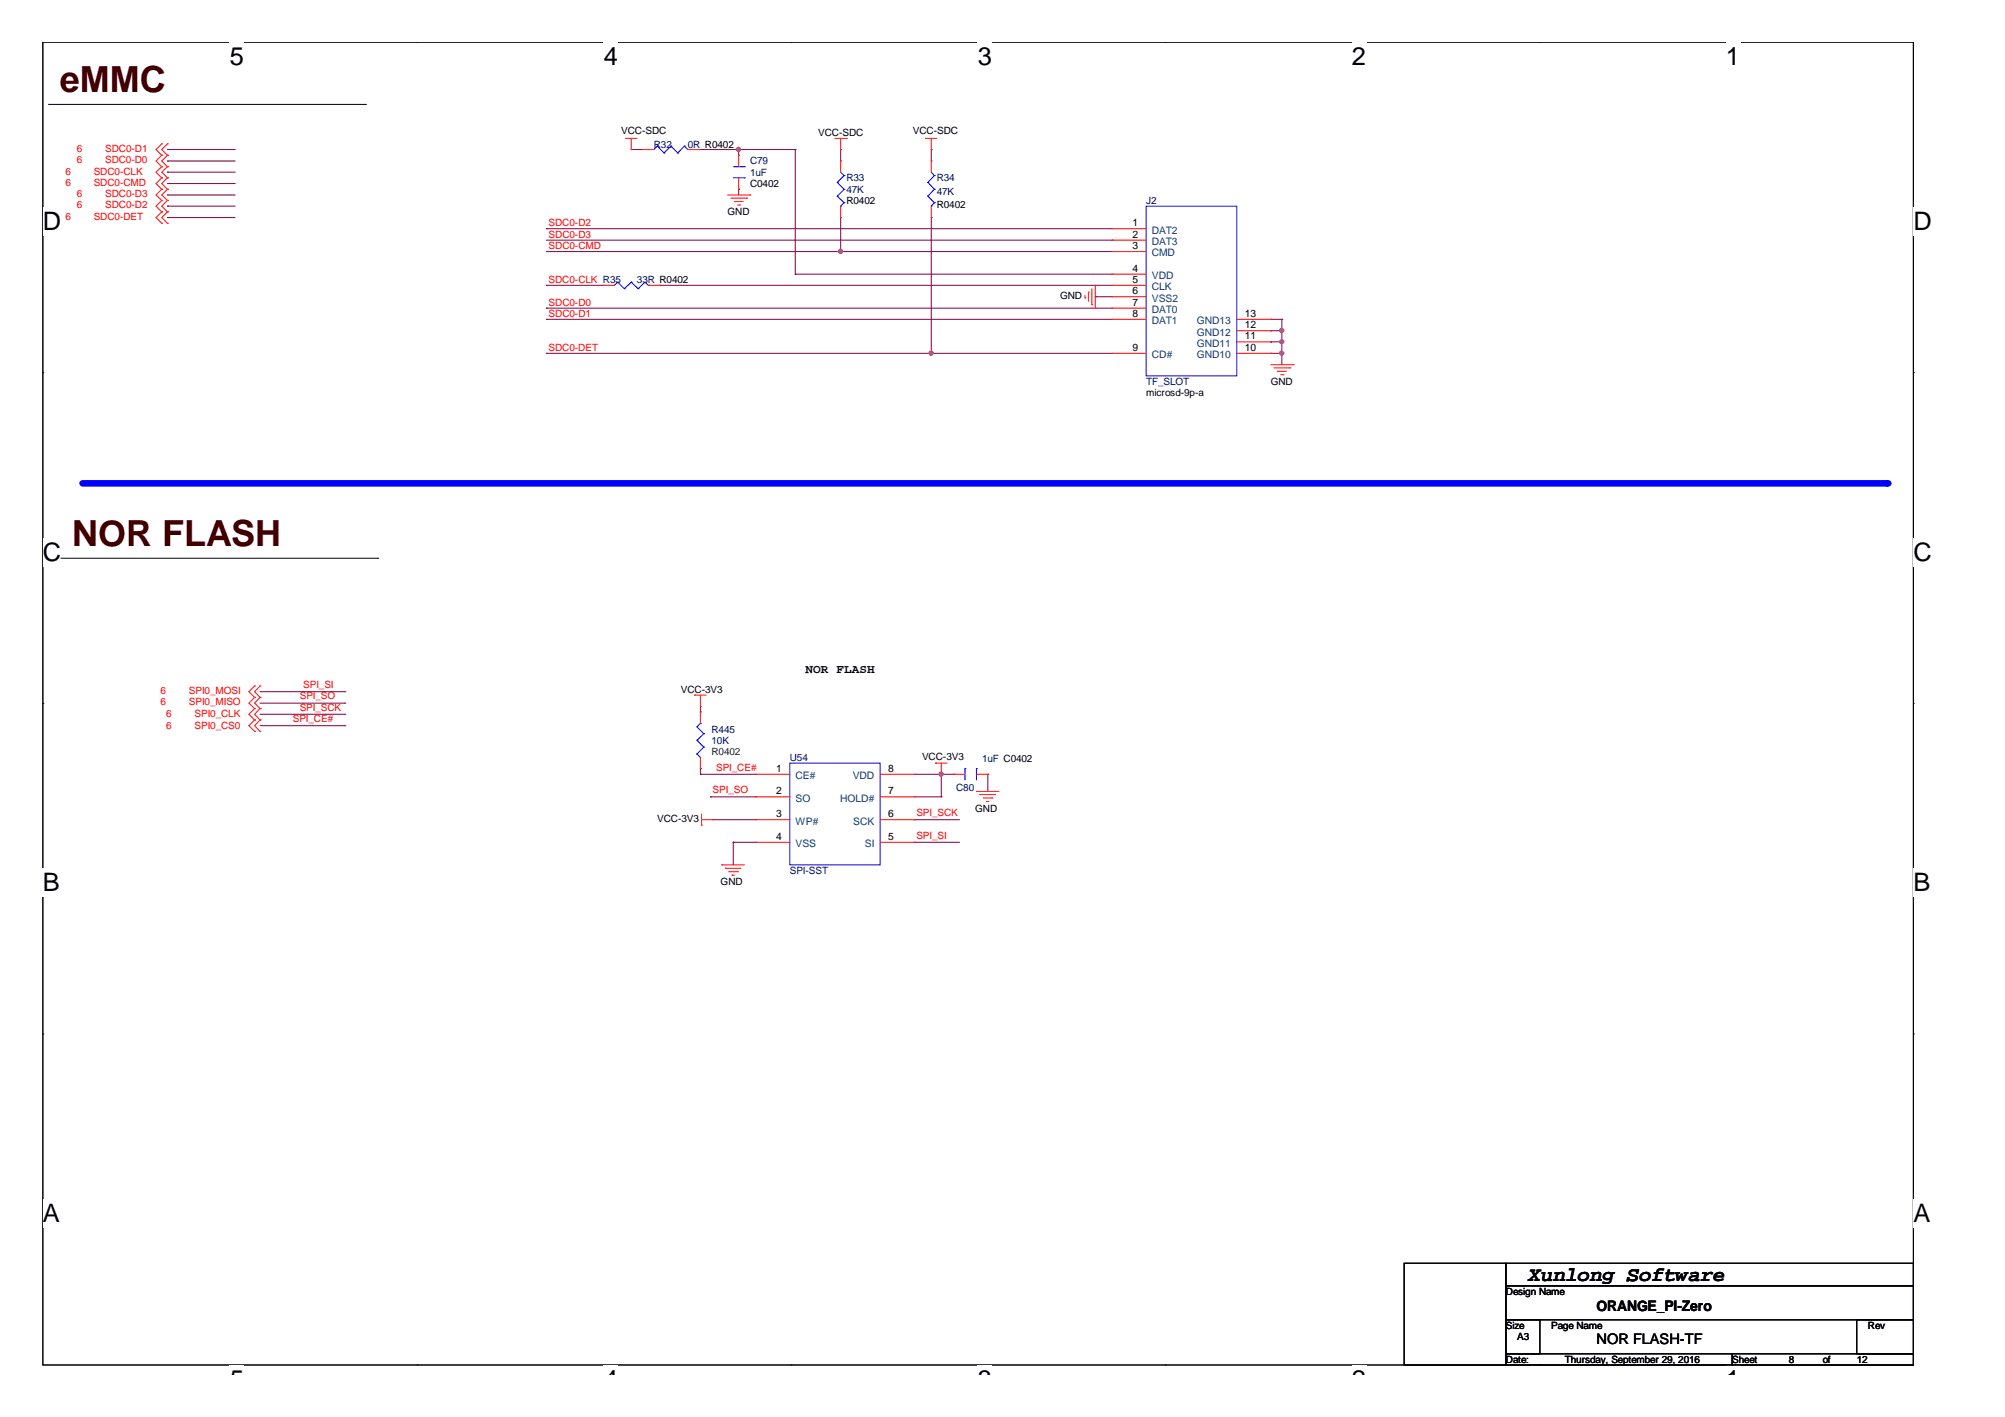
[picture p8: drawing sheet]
<svg xmlns="http://www.w3.org/2000/svg" width="297mm" height="210mm" viewBox="0 0 297 210" stroke-linecap="round" stroke-linejoin="round" font-family="sans-serif">
<path d="M6.3 6.2h277.2v196h-277.2z" fill="none" stroke="#000" stroke-width=".15"/>
<g fill="#fff">
<path d="M34 6.2h2.2v4.3h-2.2z"/>
<path d="M34 202.2h2.2v1.4h-2.2z"/>
</g>
<path d="M61.8 6.2h.1M61.8 202.2h.1" fill="none" stroke="#000" stroke-width=".15"/>
<g fill="#fff">
<path d="M89.5 6.2h2.1v4.3h-2.1z"/>
<path d="M89.5 202.2h2.1v1.4h-2.1z"/>
</g>
<path d="M117.2 6.2h.1M117.2 202.2h.1" fill="none" stroke="#000" stroke-width=".15"/>
<g fill="#fff">
<path d="M144.9 6.2h2.1v4.3h-2.1z"/>
<path d="M144.9 202.2h2.1v1.4h-2.1z"/>
</g>
<path d="M172.6 6.2h.1M172.6 202.2h.1" fill="none" stroke="#000" stroke-width=".15"/>
<g fill="#fff">
<path d="M200.3 6.2h2.1v4.3h-2.1z"/>
<path d="M200.3 202.2h2.1v1.4h-2.1z"/>
</g>
<path d="M228 6.2h.1M228 202.2h.1" fill="none" stroke="#000" stroke-width=".15"/>
<g fill="#fff">
<path d="M255.7 6.2h2.1v4.3h-2.1z"/>
<path d="M255.7 202.2h2.1v1.4h-2.1z"/>
<path d="M6.3 30.7h2.8v4.2h-2.8z"/>
<path d="M283.5 30.7h2.7v4.2h-2.7z"/>
<path d="M6.3 79.7h2.8v4.2h-2.8z"/>
<path d="M283.5 79.7h2.7v4.2h-2.7z"/>
</g>
<path d="M6.3 55.2h.1M283.5 55.2h.1" fill="none" stroke="#000" stroke-width=".15"/>
<g fill="#fff">
<path d="M6.3 128.7h2.6v4.2h-2.6z"/>
<path d="M283.5 128.7h2.5v4.2h-2.5z"/>
</g>
<path d="M6.3 104.2h.1M283.5 104.2h.1" fill="none" stroke="#000" stroke-width=".15"/>
<g fill="#fff">
<path d="M6.3 177.6h2.6v4.3h-2.6z"/>
<path d="M283.5 177.6h2.5v4.3h-2.5z"/>
</g>
<path d="M7.2 15.5h46.9M54.1 15.5h.1M6.3 153.2h.1M283.5 153.2h.1" fill="none" stroke="#000" stroke-width=".15"/>
<path d="M12.2 71.6h267.4" fill="none" stroke="#00f" stroke-width=".97"/>
<circle cx="279.6" cy="71.6" r=".49" fill="#00f"/>
<path d="M9 82.7h47M56 82.7h.1M208 187.1h15.1v15.1h-15.1zM223.1 187.1h60.4v3.4h-60.4zM223.1 190.5h60.4v5h-60.4zM223.1 195.5h5v5h-5zM275.1 195.5h8.4v5h-8.4zM223.1 200.5h33.5v1.7h-33.5zM256.6 200.5h26.9v1.7h-26.9z" fill="none" stroke="#000" stroke-width=".15"/>
<g fill="none" stroke="#800040" stroke-width=".15">
<path d="M24.8 22.2h.1M24.8 23.8h.1M24.8 25.5h.1M24.8 27.2h.1M24.8 28.9h.1M24.8 30.5h.1M24.8 32.2h.1M24.8 22.2h10M24.8 23.8h10M24.8 25.5h10M24.8 27.2h10M24.8 28.9h10"/>
<path d="M24.8 30.5h10M24.8 32.2h10M80.9 33.9h.1M80.9 37.3h.1M80.9 33.9h83.9M80.9 35.6h83.9M80.9 37.3h83.9M93.5 22.2h.1M93.5 22.2h1.7M103.6 22.2h.1M103.6 22.2h14.2M109.4 28h.1"/>
<path d="M109.4 22.2h.1M109.4 22.2v.8M109.4 28v.9M117.8 22.2h.1M117.8 22.2v18.4M124.5 37.3h.1M124.5 32.2h.1M124.5 22.2h.1M124.5 22.2v1.6M124.5 32.2v5.1M138 32.2h.1M138 22.2h.1"/>
<path d="M138 22.2v1.6M138 32.2v20.1M164.8 35.6h.1M80.9 45.6h.1M80.9 47.3h.1M80.9 42.3h.1M80.9 52.3h.1M80.9 52.3h83.9M80.9 45.6h83.9M80.9 47.3h83.9M80.9 42.3h8.4M97.7 42.3h.1"/>
<path d="M97.7 42.3h67.1M117.8 40.6h.1M117.8 40.6h47M138 52.3h.1M162.3 44h.1M162.3 44h2.5M188.3 52.3h.1M188.3 47.3h.1M188.3 49h.1M188.3 50.6h.1M188.3 52.3h1.6M188.3 47.3h1.6"/>
<path d="M188.3 49h1.6M188.3 50.6h1.6M189.9 52.3h.1M189.9 50.6h.1M189.9 47.3h.1M189.9 49h.1M189.9 47.3v6.7M38.5 104.2h12.6M38.5 105.8h12.6M38.5 102.5h12.6M38.5 107.5h12.6M51.1 104.2h.1"/>
<path d="M51.1 105.8h.1M51.1 102.5h.1M51.1 107.5h.1M103.8 114.7h.1M103.8 113.8h.1M103.8 105.5h.1M103.8 114.7h8.2M103.8 104.7v.8M103.8 113.8v.9M105.2 118h.1M105.2 118h6.8M135.4 114.7h5.9"/>
<path d="M135.4 118h4M139.4 114.7h.1M139.4 118h.1M139.4 114.7v3.3M141.3 114.7h.1M146.3 114.7h.1M146.3 114.7v2.5M105.6 121.4h.1M105.6 121.4h6.4M108.6 124.8h.1M108.6 124.8h3.4M108.6 124.8v3.3"/>
<path d="M135.4 124.8h.1M135.4 121.4h.1M135.4 124.8h6.8M135.4 121.4h6.8"/>
</g>
<g fill="#f0f" stroke="#f0f" stroke-width=".15">
<circle cx="137.9" cy="52.3" r=".32"/>
<circle cx="124.5" cy="37.2" r=".32"/>
<circle cx="109.4" cy="22.1" r=".32"/>
<circle cx="189.9" cy="52.3" r=".32"/>
<circle cx="189.9" cy="50.6" r=".32"/>
<circle cx="189.9" cy="49" r=".32"/>
<circle cx="139.4" cy="114.7" r=".32"/>
</g>
<g fill="none" stroke="#f00" stroke-width=".15">
<path d="M24 29.7h.1M24 28h.1M24 26.3h.1M24 24.7h.1M24 23h.1M24 21.3h.1M24 31.4h.1M24 33.1h.1M24 28l-.9 .9 .9 .8M24 26.3l-.9 .9 .9 .8M24 24.7l-.9 .8 .9 .8M24 23l-.9 .8 .9 .9"/>
<path d="M24 21.3l-.9 .9 .9 .8M24 29.7l-.9 .8 .9 .9M24 31.4l-.9 .8 .9 .9M24.8 29.7h.1M24.8 28h.1M24.8 26.3h.1M24.8 24.7h.1M24.8 23h.1M24.8 21.3h.1M24.8 31.4h.1M24.8 33.1h.1M24.8 28l-.8 .9 .8 .8"/>
<path d="M24.8 26.3l-.8 .9 .8 .8M24.8 24.7l-.8 .8 .8 .8M24.8 23l-.8 .8 .8 .9M24.8 21.3l-.8 .9 .8 .8M24.8 29.7l-.8 .8 .8 .9M24.8 31.4l-.8 .8 .8 .9M92.7 20.5h.1M92.7 20.5h1.7M93.5 22.2h.1M93.5 20.5v1.7M95.2 22.2h.1M95.2 22.2h1.7"/>
<path d="M101.9 22.2h1.7M103.6 22.2h.1M107.8 28.9h3.3M108.3 29.4h2.3M108.8 29.9h.1M108.8 29.9h1.3M109.3 30.4h.3M109.4 28h.1M109.4 23h.1M109.4 23v1.7M109.4 26.3v1.7M109.6 30.4h.1"/>
<path d="M110.6 29.4h.1M111.1 28.9h.1M123.7 20.5h1.7M124.5 22.2h.1M124.5 23.8h.1M124.5 32.2h.1M124.5 20.5v1.7M124.5 23.8v1.7M124.5 30.5v1.7M125.4 20.5h.1M137.1 20.5h.1M137.1 20.5h1.7"/>
<path d="M138 22.2h.1M138 23.8h.1M138 32.2h.1M138 20.5v1.7M138 23.8v1.7M138 30.5v1.7M164.8 35.6h.1M164.8 37.3h.1M164.8 33.9h.1M164.8 35.6h5M164.8 37.3h5M164.8 33.9h5"/>
<path d="M89.3 42.3h.1M89.3 42.3h1.7M96.1 42.3h1.6M97.7 42.3h.1M160.7 44.1h.1M160.7 43.8v.3M161.2 43.3h.1M161.2 43.3v1.3M161.8 45.1h.1M161.8 42.8v2.3M162.3 45.6h.1M162.3 42.3v3.3"/>
<path d="M164.8 40.6h.1M164.8 42.3h.1M164.8 44h.1M164.8 45.6h.1M164.8 47.3h.1M164.8 52.3h.1M164.8 42.3h5M164.8 40.6h5M164.8 44h5M164.8 45.6h5M164.8 47.3h5M164.8 52.3h5"/>
<path d="M183.2 47.3h5.1M183.2 52.3h5.1M183.2 50.6h5.1M183.2 49h5.1M188.3 52.3h.1M188.3 50.6h.1M188.3 49h.1M188.3 47.3h.1M188.3 54h3.3M188.7 54.5h2.4M189.2 55h.1M189.2 55h1.4"/>
<path d="M189.7 55.5h.4M190.1 55.5h.1M191.1 54.5h.1M191.6 54h.1M37.7 101.6h.1M37.7 103.3h.1M37.7 105h.1M37.7 106.7h.1M37.7 108.3h.1M37.7 101.6l-.8 .9 .8 .8M37.7 103.3l-.8 .9 .8 .8M37.7 105l-.8 .8 .8 .9"/>
<path d="M37.7 106.7l-.8 .8 .8 .8M38.5 101.6h.1M38.5 103.3h.1M38.5 105h.1M38.5 106.7h.1M38.5 108.3h.1M38.5 101.6l-.8 .9 .8 .8M38.5 103.3l-.8 .9 .8 .8M38.5 105l-.8 .8 .8 .9M38.5 106.7l-.8 .8 .8 .8M102.9 103h.1M102.9 103h1.7"/>
<path d="M103.8 104.7h.1M103.8 113.8h.1M103.8 105.5h.1M103.8 103v1.7M103.8 105.5v1.7M103.8 112.2v1.6M112 114.7h.1M112 118h.1M112 114.7h5M112 118h5M130.4 114.7h5M130.4 118h5"/>
<path d="M135.4 118h.1M135.4 114.7h.1M138.6 113h.1M138.6 113h1.7M139.4 114.7h.1M139.4 113v1.7M141.3 114.7h.1M141.3 114.7h1.7M144.7 117.2h.1M144.7 117.2h3.3M144.7 114.7h1.6M145.2 117.7h.1"/>
<path d="M145.2 117.7h2.3M145.7 118.2h1.3M146.2 118.7h.1M146.2 118.7h.3M146.3 114.7h.1M147 118.2h.1M103.9 122.2h.1M103.9 121.4h1.7M103.9 120.6v1.6M105.6 121.4h.1M106.9 128.1h.1M106.9 128.1h3.4"/>
<path d="M107.4 128.6h.1M107.4 128.6h2.4M107.9 129.1h1.4M108.5 129.6h.1M108.5 129.6h.3M109.3 129.1h.1M112 121.4h.1M112 124.8h.1M112 121.4h5M112 124.8h5M130.4 121.4h5M130.4 124.8h5"/>
<path d="M135.4 124.8h.1M135.4 121.4h.1"/>
</g>
<g fill="none" stroke="#00f" stroke-width=".15">
<path d="M97.4 21.6h.1M97.4 21.6l-.5 .6M97.4 21.6l1 1.1M98.4 22.7h.1M99.4 21.6h.1M99.4 21.6l-1 1.1M99.4 21.6l1 1.1M100.4 22.7h.1M101.4 21.6h.1M101.4 21.6l-1 1.1M101.4 21.6l.5 .6M101.9 22.2h.1"/>
<path d="M108.6 26.3h1.7M108.6 24.7h1.7M110.3 26.3h.1M110.3 24.7h.1M124 27h.1M124 29.1h.1M124 27l1.1 1M124 29.1l1.1 .9M124.5 30.5h.1M124.5 25.5l.6 .5M125.1 26h.1M125.1 28h.1"/>
<path d="M125.1 30h.1M125.1 26l-1.1 1M125.1 28l-1.1 1.1M125.1 30l-.6 .5M137.5 27h.1M137.5 29.1h.1M137.5 27l.9 1M137.5 29.1l.9 .9M138 30.5h.1M138 25.5l.4 .5M138.4 26h.1M138.4 28h.1"/>
<path d="M138.4 30h.1M138.4 26l-.9 1M138.4 28l-.9 1.1M138.4 30l-.4 .5M169.8 30.5h13.4v25.2h-13.4zM91.5 41.8h.1M91.5 41.8l-.5 .5M91.5 41.8l1 1M92.5 42.8h.1M93.5 41.8h.1M93.5 41.8l-1 1M93.5 41.8l1 1"/>
<path d="M94.5 42.8h.1M95.5 41.8h.1M95.5 41.8l-1 1M95.5 41.8l.6 .5M96.1 42.3h.1M103.3 111.7h.1M103.3 109.7h.1M103.3 107.7h.1M103.3 111.7l.5 .5M103.3 109.7l1 1M103.3 107.7l1 1M103.8 107.2h.1"/>
<path d="M103.8 107.2l-.5 .5M104.3 110.7h.1M104.3 108.7h.1M104.3 110.7l-1 1M104.3 108.7l-1 1M117 113h13.4v15.1h-13.4zM143 113.8h.1M143 113.8v1.7M144.7 113.8h.1M144.7 113.8v1.7"/>
</g>
<g font-size="5.3" fill="#400000">
<text x="8.8" y="13.6">eMMC</text>
<text x="10.7" y="80.9">NOR FLASH</text>
</g>
<g font-size="3.8">
<text x="34" y="9.6">5</text>
<text x="89.5" y="9.6">4</text>
<text x="144.9" y="9.6">3</text>
<text x="200.3" y="9.6">2</text>
<text x="255.7" y="9.6">1</text>
<text x="6.3" y="34.1">D</text>
<text x="283.5" y="34.1">D</text>
<text x="6.3" y="83.1">C</text>
<text x="283.5" y="83.1">C</text>
<text x="6.3" y="132.1">B</text>
<text x="283.5" y="132.1">B</text>
<text x="6.3" y="181">A</text>
<text x="283.5" y="181">A</text>
<text x="34" y="205.6">5</text>
<text x="89.5" y="205.6">4</text>
<text x="144.9" y="205.6">3</text>
<text x="200.3" y="205.6">2</text>
<text x="255.7" y="205.6">1</text>
</g>
<text font-size="3" x="226.4" y="189.7">Xunlong Software</text>
<g font-size="2.2">
<text x="236.5" y="194.2">ORANGE_PI-Zero</text>
<text x="236.5" y="199.2">NOR FLASH-TF</text>
</g>
<text font-size="1.8" x="119.3" y="99.6">NOR FLASH</text>
<g font-size="1.5" fill="#f00">
<text x="11.4" y="22.5">6</text>
<text x="15.6" y="22.5">SDC0-D1</text>
<text x="9.7" y="27.5">6</text>
<text x="9.7" y="25.9">6</text>
<text x="11.4" y="29.2">6</text>
<text x="11.4" y="24.2">6</text>
<text x="13.9" y="27.5">SDC0-CMD</text>
<text x="13.9" y="25.9">SDC0-CLK</text>
<text x="15.6" y="29.2">SDC0-D3</text>
<text x="15.6" y="24.2">SDC0-D0</text>
<text x="9.7" y="32.6">6</text>
<text x="11.4" y="30.9">6</text>
<text x="13.9" y="32.6">SDC0-DET</text>
<text x="15.6" y="30.9">SDC0-D2</text>
<text x="81.3" y="33.5">SDC0-D2</text>
<text x="81.3" y="35.2">SDC0-D3</text>
<text x="81.3" y="36.9">SDC0-CMD</text>
<text x="81.3" y="41.9">SDC0-CLK R35</text>
<text x="81.3" y="45.3">SDC0-D0</text>
<text x="81.3" y="47">SDC0-D1</text>
<text x="81.3" y="52">SDC0-DET</text>
<text x="44.9" y="101.9">SPI_SI</text>
<text x="23.8" y="102.8">6</text>
<text x="23.8" y="104.5">6</text>
<text x="24.6" y="106.1">6</text>
<text x="28" y="102.8">SPI0_MOSI</text>
<text x="28" y="104.5">SPI0_MISO</text>
<text x="28.8" y="106.1">SPI0_CLK</text>
<text x="43.4" y="106.9">SPI_CE#</text>
<text x="44.4" y="103.6">SPI_SO</text>
<text x="44.4" y="105.3">SPI_SCK</text>
<text x="24.6" y="108">6</text>
<text x="28.8" y="108">SPI0_CS0</text>
<text x="105.6" y="117.5">SPI_SO</text>
<text x="106.1" y="114.1">SPI_CE#</text>
<text x="135.8" y="124.2">SPI_SI</text>
<text x="135.8" y="120.9">SPI_SCK</text>
</g>
<g font-size="1.5">
<text x="92" y="19.8">VCC-SDC</text>
<text x="121.2" y="20.2">VCC-SDC</text>
<text x="135.3" y="19.8">VCC-SDC</text>
<text x="111.1" y="27.7">C0402</text>
<text x="107.8" y="31.9">GND</text>
<text x="125.4" y="30.2">R0402</text>
<text x="138.8" y="30.9">R0402</text>
<text x="167.8" y="35.2">2</text>
<text x="167.8" y="33.5">1</text>
<text x="167.8" y="36.9">3</text>
<text x="167.8" y="40.2">4</text>
<text x="167.8" y="41.9">5</text>
<text x="157.1" y="44.3">GND</text>
<text x="167.8" y="43.6">6</text>
<text x="167.8" y="45.3">7</text>
<text x="167.8" y="46.9">8</text>
<text x="184.4" y="46.9">13</text>
<text x="167.8" y="52">9</text>
<text x="184.4" y="52">10</text>
<text x="184.4" y="50.3">11</text>
<text x="184.4" y="48.6">12</text>
<text x="169.8" y="58.7">microsd-9p-a</text>
<text x="188.3" y="57">GND</text>
<text x="100.9" y="102.6">VCC-3V3</text>
<text x="136.6" y="112.5">VCC-3V3</text>
<text x="115" y="114.3">1</text>
<text x="115" y="117.7">2</text>
<text x="131.6" y="117.7">7</text>
<text x="131.6" y="114.3">8</text>
<text x="97.4" y="121.8">VCC-3V3</text>
<text x="115" y="121">3</text>
<text x="115" y="124.4">4</text>
<text x="131.6" y="124.4">5</text>
<text x="131.6" y="121">6</text>
<text x="144.5" y="120.2">GND</text>
<text x="106.8" y="131.2">GND</text>
<text x="223.1" y="191.8">Design Name</text>
<text x="223.1" y="196.9">Size</text>
<text x="229.8" y="196.9">Page Name</text>
<text x="276.7" y="196.9">Rev</text>
<text x="223.1" y="201.9">Date:</text>
<text x="224.8" y="198.5">A3</text>
<text x="231.8" y="201.9">Thursday, September 29, 2016</text>
<text x="256.6" y="201.9">Sheet</text>
<text x="265" y="201.9">8</text>
<text x="270" y="201.9">of</text>
<text x="275.1" y="201.9">12</text>
</g>
<g font-size="1.5" fill="#000080">
<text x="96.9" y="21.9">R32</text>
<text x="101.9" y="21.9">0R R0402</text>
<text x="111.1" y="24.4">C79</text>
<text x="111.1" y="26">1uF</text>
<text x="125.4" y="26.9">R33</text>
<text x="125.4" y="28.5">47K</text>
<text x="138.8" y="26.9">R34</text>
<text x="138.8" y="28.9">47K</text>
<text x="169.8" y="30.2">J2</text>
<text x="94.4" y="42">33R R0402</text>
<text x="169.8" y="57">TF_SLOT</text>
<text x="105.4" y="108.5">R445</text>
<text x="105.4" y="110.2">10K</text>
<text x="117" y="112.7">U54</text>
<text x="145.5" y="112.9">1uF C0402</text>
<text x="141.6" y="117.2">C80</text>
<text x="117" y="129.5">SPI-SST</text>
</g>
<g font-size="1.5" fill="#004080">
<text x="170.6" y="34.6">DAT2</text>
<text x="170.6" y="36.3">DAT3</text>
<text x="170.6" y="38">CMD</text>
<text x="170.6" y="41.3">VDD</text>
<text x="170.6" y="43">CLK</text>
<text x="170.6" y="44.7">VSS2</text>
<text x="170.6" y="46.4">DAT0</text>
<text x="170.6" y="48">DAT1</text>
<text x="170.6" y="53.1">CD#</text>
<text x="177.3" y="53.1">GND10</text>
<text x="177.3" y="51.4">GND11</text>
<text x="177.3" y="49.7">GND12</text>
<text x="177.3" y="48">GND13</text>
<text x="117.9" y="115.4">CE#</text>
<text x="117.9" y="118.8">SO</text>
<text x="124.5" y="118.8">HOLD#</text>
<text x="126.3" y="115.4">VDD</text>
<text x="117.9" y="122.1">WP#</text>
<text x="117.9" y="125.5">VSS</text>
<text x="126.4" y="122.1">SCK</text>
<text x="128.1" y="125.5">SI</text>
</g>
<text font-size="1.5" fill="#008000" x="105.4" y="111.9">R0402</text>
</svg>
